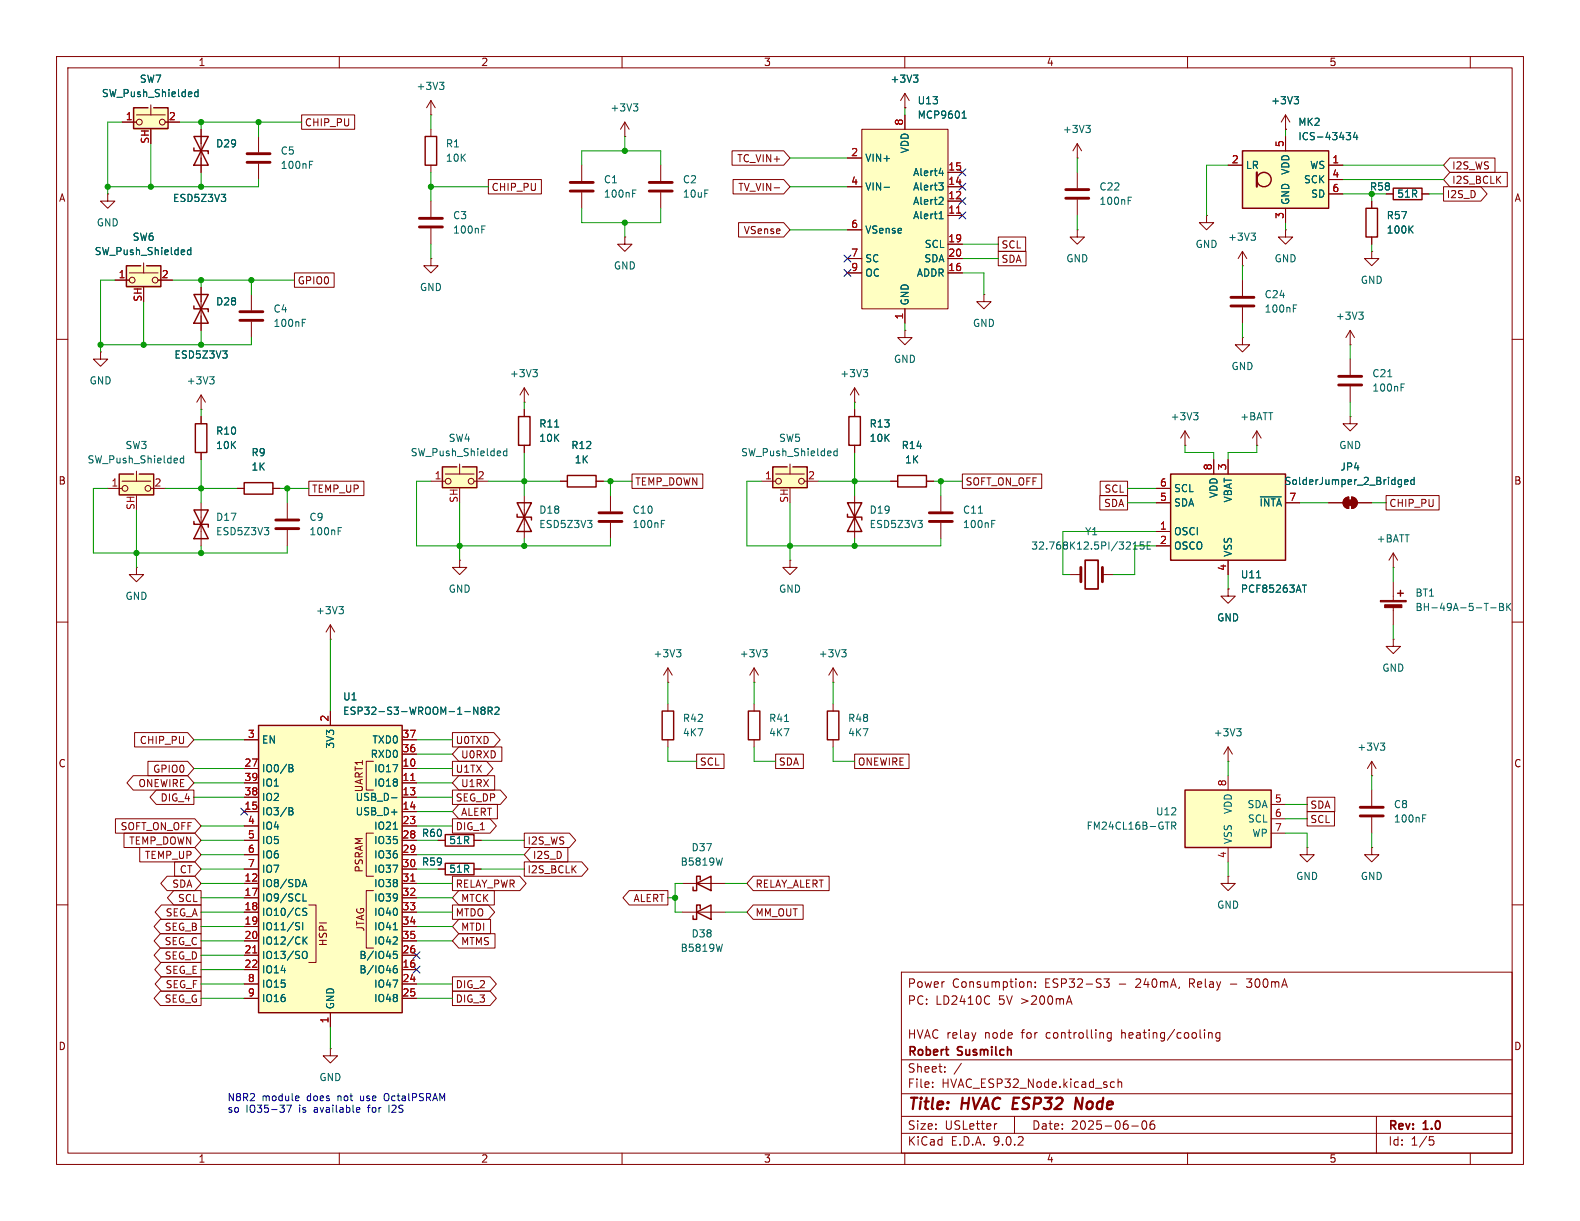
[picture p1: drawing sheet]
<svg xmlns="http://www.w3.org/2000/svg" width="279mm" height="216mm" viewBox="0 0 279 216" stroke-linecap="round" stroke-linejoin="round" font-family="sans-serif">
<g fill="none" stroke="#840000" stroke-width=".18">
<path d="M10 10h259.4v195.9h-259.4zM12 12h255.4v191.9h-255.4zM60 10v2M110 10v2M160 10v2M160 19.1h.1M160 16.5l-.7 1.3M160 16.5l.8 1.3M160 16.5v2.6M210 10v2M260 10v2M227.3 40.6v1.3h1.3l-1.3 1.3-1.2-1.3h1.2"/>
<path d="M227.3 40.6h.1M10 60h2M151.1 71.1h.1M151.1 68.6v2.5M151.1 72.4v1.3M151.1 78.7v1.3M151.1 68.6l-.7 1.3M151.1 68.6l.8 1.3M222.2 78.7h.1M222.2 76.2l-.7 1.3M222.2 76.2l.8 1.3M222.2 76.2v2.5"/>
<path d="M267.4 60h2M99.1 85.1h1.2M105.4 85.1h1.3M157.5 85.1h1.2M163.8 85.1h1.3M166.4 87.6v2.8M166.4 92.5v2.8M10 110h2M118.1 118.1l-.8 1.3M118.1 118.1l.8 1.3M118.1 118.1v2.6M147.3 118.1l-.7 1.3"/>
<path d="M147.3 118.1l.8 1.3M147.3 118.1v2.6M267.4 110h2M118.1 120.7h.1M118.1 124.5v1.2M118.1 130.8v1.3M133.3 124.5v1.2M133.3 130.8v1.3M147.3 120.7h.1M231.1 149.9v1.2h1.3l-1.3 1.3-1.2-1.3h1.2M231.1 149.9h.1M10 160h2"/>
<path d="M159.4 171.9h108v32h-108zM174.7 176.1l.3 .1M175 177.4l-.3 .2M181.7 173.7l.2-.1 .4 .1 .1 .9M183.1 174.4v.2M183.1 173.7v.1M188.7 177.2h.7M189.1 176.1l.5 1.5M195.2 173.1h.9l-.5 .6 .5 .1v.6l-.2 .2h-.5l-.2-.2M220.4 173.1h1M220.4 174.4l.2 .2M267.4 160h2"/>
<path d="M159.4 197.4h108M159.4 193.4h108M159.4 187.4h108M164.9 192.1v.2M164.9 191.4v.1M167.1 189.4v.2M167.1 188.7v.1M170 188l-1.3 1.9M176.3 198.7l-.3 .1M179.4 197.4v3M196.5 182.6v1.2l-.3 .3-.3-.1M196.5 182.7l-.4-.1-.3 .3v.4l.1 .2h.6"/>
<path d="M196.5 192.2h.6M196.5 191.4h.6M197.7 191.4l.2-.1 .4 .1 .1 .9M197.7 190.8v1.5M200.1 199.1h1.2M202.1 198.3l.2-.1a.81 .81 0 0 1 .6 .6 .81 .81 0 0 1-.3 .8l-.2 .1a.81 .81 0 0 1-.3-1.4zM204.1 198.2a.59 .59 0 0 0-.7 .6v.6l.1 .2 .4 .1 .2-.2 .1-.5-.1-.2h-.5l-.2 .2M213.7 182.7l.2-.1 .4 .1 .1 .9M213.7 182.6v1M215.7 182.6v1.2l-.3 .3-.3-.1M215.7 182.7l-.4-.1-.3 .3v.4l.1 .2h.6M243.4 197.4v6.5"/>
<path d="M60 203.9v2M110 203.9v2M159.4 200.4h108M160 203.9v2M210 203.9v2M252.8 201h.7M252.9 201.6h.4l.3 .2-.2 .6-.5 .1M260 203.9v2"/>
</g>
<path d="M190.1 196.1l.2-2 .9 2" fill="none" stroke="#840000" stroke-width=".4"/>
<path d="M161.5 13.3h.8l-.4 .5M162.1 13.8l.2 .2v.3l-.2 .2M152.6 65.3h.8l-.4 .5M153.2 65.8l.2 .3v.3l-.2 .2M173 90.7h.7M175.4 92.6h.4M175.4 92h.6M119.6 114.9h.8l-.4 .5M120.2 115.4l.2 .2v.3l-.2 .2M148.8 114.9h.8l-.4 .5M149.4 115.4l.2 .2v.3l-.2 .2M138.7 127.6h.7" fill="none" stroke="#006464" stroke-width=".18"/>
<path d="M150.1 73.7h2v5h-2zM100.3 84.1h5.1v2h-5.1zM158.7 84.1h5.1v2h-5.1zM117.1 125.7h2v5.1h-2zM132.3 125.7h2.1v5.1h-2.1z" fill="none" stroke="#840000" stroke-width=".25"/>
<path d="M164.3 90.7h4.1M164.3 92.2h4.1" fill="none" stroke="#840000" stroke-width=".51"/>
<path d="M152.4 22.9h15.2v31.7h-15.2z" fill="#ffffc2"/>
<g fill="none" stroke="#840000" stroke-width=".18">
<path d="M110.5 24.1h.1M110.5 21.6l-.8 1.3M110.5 21.6l.8 1.3M110.5 21.6v2.5M116.8 29.2v2.8M116.8 34v2.8M149.9 27.9h2.5M149.9 33h2.5M152.4 22.9h15.2v31.7h-15.2zM160 20.3v2.6M167.6 33h2.6M167.6 30.5h2.6"/>
<path d="M167.6 35.6h2.6M167.6 38.1h2.6M149.9 40.6h2.5M149.9 45.7h2.5M149.9 48.3h2.5M160 54.6v2.6M167.6 45.7h2.6M167.6 48.3h2.6M167.6 43.2h2.6M242.6 44.5v1.2h1.2l-1.2 1.3-1.3-1.3h1.3M242.6 44.5h.1M238.8 63.5v2.8"/>
<path d="M238.8 68.3v2.8M120.6 156.2h7.7"/>
</g>
<g fill="none" stroke="#006464" stroke-width=".18">
<path d="M112 18.4h.8l-.4 .4M112.5 18.8l.3 .3v.3l-.3 .2M170.3 19.9l.2-.3v1.3M156.3 33.1h1M166 32.3h.8l-.4 .5 .3 .1 .1 .5-.3 .2h-.3M166.1 30.6h.8M166.1 38.7h.7M166.2 37.7l.2-.3v1.3M166.2 34.9h.5l.1 .3-.8 .9h.8M166.7 30.2v.9M170.1 20.9h.8M245.4 66.6h.7"/>
<path d="M247.8 68.5h.4M247.8 67.9h.6M127.7 151.7l-.3 1.3"/>
</g>
<path d="M169.2 37.7h.7" fill="none" stroke="#a90000" stroke-width=".18"/>
<path d="M123.2 156.2l2.5-1.3v2.6zM123.8 155.6v-.7h-.6v2.6h-.6v-.7" fill="none" stroke="#840000" stroke-width=".25"/>
<path d="M114.8 32.3h4.1M114.8 33.8h4.1M236.7 66.5h4.1M236.7 68.1h4.1" fill="none" stroke="#840000" stroke-width=".51"/>
<path d="M207 83.8h20.3v15.3h-20.3z" fill="#ffffc2"/>
<path d="M207 83.8h20.3v15.3h-20.3zM146.3 125.7h2v5.1h-2z" fill="none" stroke="#840000" stroke-width=".25"/>
<g fill="none" stroke="#840000" stroke-width=".18">
<path d="M190.5 27.9h.1M190.5 25.4v2.5M190.5 30.5v2.8M190.5 35.3v2.8M190.5 25.4l-.8 1.3M190.5 25.4l.8 1.3M160 58.4v1.3h1.3l-1.3 1.3-1.3-1.3h1.3M160 58.4h.1M174 52.1v1.2h1.3l-1.3 1.3-1.3-1.3h1.3M174 52.1h.1M190.5 40.6v1.3h1.3l-1.3 1.3-1.3-1.3h1.3M190.5 40.6h.1"/>
<path d="M204.5 86.4h2.5M204.5 88.9h2.5M204.5 94h2.5M204.5 96.5h2.5M214.6 81.3v2.5M217.2 81.3v2.5M217.2 99.1v2.5M227.3 88.9h2.6M217.2 104.1v1.3h1.2l-1.2 1.3-1.3-1.3h1.3M217.2 104.1h.1M147.3 124.5v1.2M147.3 130.8v1.3"/>
<path d="M217.2 134.6h.1M217.2 132.1v2.5M217.2 132.1l-.8 1.3M217.2 132.1l.7 1.3M217.2 154.9v1.3h1.2l-1.2 1.3-1.3-1.3h1.3M217.2 154.9h.1"/>
</g>
<path d="M192 22.2h.8l-.4 .5M192.6 22.7l.2 .2v.3l-.2 .2M199.5 35.5h.4M199.5 34.9h.6M222.9 87.9h3.7M222.2 102.2h.7M230.3 103.4h.7M230.7 103.4v1.3M218.7 128.8h.8l-.5 .5M219.2 129.3l.3 .3v.3l-.3 .2" fill="none" stroke="#006464" stroke-width=".18"/>
<path d="M188.5 33.5h4M188.5 35.1h4" fill="none" stroke="#840000" stroke-width=".51"/>
<path d="M209.5 139.7h15.3v10.2h-15.3z" fill="#ffffc2"/>
<path d="M241.6 36.8h2v5.1h-2zM91.7 73.7h2v5h-2zM149.9 88.9h2.5l-2.5 5.1h2.5zM149.9 90.9v.5h2.5v.5M209.5 139.7h15.3v10.2h-15.3z" fill="none" stroke="#840000" stroke-width=".25"/>
<g fill="none" stroke="#840000" stroke-width=".18">
<path d="M102.9 29.2v2.8M102.9 34v2.8M213.4 38.1v1.3h1.2l-1.2 1.2-1.3-1.2h1.3M213.4 38.1h.1M242.6 35.6v1.2M110.5 41.9v1.3h1.3l-1.3 1.3-1.3-1.3h1.3M110.5 41.9h.1M242.6 41.9v1.3M92.7 72.4v1.3M92.7 78.7v1.3M209.5 78.7h.1M209.5 76.2l-.7 1.3"/>
<path d="M209.5 76.2l.8 1.3M209.5 76.2v2.5M238.8 73.7v1.2h1.2l-1.2 1.3-1.3-1.3h1.3M238.8 73.7h.1M139.7 99.1v1.2h1.3l-1.3 1.3-1.3-1.3h1.3M139.7 99.1h.1M151.1 87.6v7.7M234.9 88.9h2.6M237.8 88.2l.7-.3v2a1.02 1.02 0 0 1-.9-.6 1.02 1.02 0 0 1 .2-1.1zM239 87.9a1.02 1.02 0 0 1 1 1 1.02 1.02 0 0 1-1 1zM240 88.9h2.6M246.4 97.8l-.8 1.3"/>
<path d="M246.4 97.8l.7 1.3M246.4 97.8v2.5M246.4 100.3h.1M217.2 137.2v2.5M217.2 149.9v2.5M224.8 142.2h2.5M224.8 144.8h2.5M224.8 147.3h2.5"/>
</g>
<g fill="none" stroke="#006464" stroke-width=".18">
<path d="M111.9 34.2h.4M111.9 33.6h.6M249.9 39.9l-.7 .8M249.3 40.5l.6 .7M98.1 75.5h.7M211.1 73h.7l-.4 .5M211.6 73.5l.2 .2v.3l-.2 .2M162.3 92h.8l-.4 .5M163 92.6v.6M247.5 84.8l.3 .1M247.8 84.8v1.1l-.2 .2M247.8 85.6l-.3 .1"/>
<path d="M248.4 85.2l.6-.1-.1-.2-.3-.1-.2 .2v.6h.5M250.1 84.9l-.4-.1-.2 .3 .1 .5h.5M250.1 84.4v1.3M207.2 146h.6l.1-.2v-.3l-.7-.1v1.2M207.5 146l.4 .6"/>
</g>
<g fill="#840000" stroke="#840000" stroke-width=".18">
<path d="M238.3 88.4h1v1h-1z"/>
<path d="M237.8 88.2l.7-.3v2a1.02 1.02 0 0 1-.9-.6 1.02 1.02 0 0 1 .2-1.1z"/>
<path d="M239 87.9a1.02 1.02 0 0 1 1 1 1.02 1.02 0 0 1-1 1z"/>
</g>
<path d="M100.8 32.3h4.1M100.8 33.8h4.1" fill="none" stroke="#840000" stroke-width=".51"/>
<path d="M45.7 128.3h25.4v50.8h-25.4z" fill="#ffffc2"/>
<path d="M247.1 104.9h1.1M247.6 104.4v1M45.7 128.3h25.4v50.8h-25.4z" fill="none" stroke="#840000" stroke-width=".25"/>
<g fill="none" stroke="#840000" stroke-width=".18">
<path d="M227.3 22.9h.1M227.3 20.3l-.7 1.3M227.3 20.3l.8 1.3M227.3 20.3v2.6M238.8 58.4l-.8 1.3M238.8 58.4l.7 1.3M238.8 58.4v2.6M238.8 61h.1M107.9 87.6v2.8M107.9 92.5v2.8M246.4 102.9v3.3M246.4 107.2v3.3"/>
<path d="M43.2 130.8h2.5M43.2 135.9h2.5M43.2 138.4h2.5M58.4 125.7v2.6M66 134.6h-1.2v5.1h1.2M71.1 130.8h2.6M71.1 135.9h2.6M71.1 138.4h2.6M71.1 133.4h2.6M43.2 141h2.5M43.2 143.5h2.5M43.2 146.1h2.5"/>
<path d="M43.2 148.6h2.5M43.2 151.1h2.5M43.2 153.7h2.5M43.2 156.2h2.5M43.2 158.8h2.5M66 147.3h-1.2v7.6h1.2M66 157.5h-1.2v10.1h1.2M71.1 141h2.6M71.1 143.5h2.6M71.1 146.1h2.6M71.1 148.6h2.6M71.1 151.1h2.6"/>
<path d="M71.1 153.7h2.6M71.1 156.2h2.6M71.1 158.8h2.6M242.6 149.9v1.2h1.2l-1.2 1.3-1.3-1.3h1.3M242.6 149.9h.1M43.2 161.3h2.5M43.2 163.8h2.5M43.2 166.4h2.5M43.2 168.9h2.5M43.2 171.5h2.5M43.2 174h2.5M43.2 176.5h2.5"/>
<path d="M54.6 160h1.3v10.2h-1.3M58.4 179.1v2.5M71.1 161.3h2.6M71.1 163.8h2.6M71.1 166.4h2.6M71.1 168.9h2.6M71.1 171.5h2.6M71.1 174h2.6M71.1 176.5h2.6"/>
</g>
<g fill="none" stroke="#006464" stroke-width=".18">
<path d="M228.8 17.1h.8l-.4 .5M229.4 17.6l.2 .2v.3l-.2 .3M240.3 55.2h.8l-.5 .5M240.8 55.7l.3 .2v.3l-.3 .3M117 92.6h.4M117 92h.6M263.6 107.5h1M265.2 106.7h.4l.2 .2-.2 .4 .2 .1 .1 .3-.2 .3h-.5zM265.2 107.3h.4M266.4 106.7v1.3M266.6 107.2l.6 .8M267.2 106.7l-.8 .7"/>
<path d="M51.1 135.2l.6 .1 .1 .3-.3 .2M51.1 135.8h.4M51.5 135.8l.3 .2v.3l-.7 .2M83.8 125l.7 1.3v-1.3M85.3 125.6l-.3-.3 .3-.3h.2l.3 .3-.3 .3M85.3 125.6l-.3 .2 .1 .4 .2 .1 .4-.1 .1-.1v-.3l-.3-.2M85.3 125.6h.2M86.3 125.7l.6-.1 .1-.1v-.3l-.7-.2v1.3M86.6 125.7l.4 .6M87.5 125.2l.5-.2 .3 .4-.8 .9h.8M51.1 142.8l.6 .1 .1 .3-.3 .2M51.1 143.4h.4"/>
<path d="M51.5 143.4l.3 .3v.3l-.7 .1M53.4 156.8l.4-1.3 .5 1.3M53.5 156.4h.6M53.6 159.3h.6M69.2 141.1h1M69.5 146.6h.8M52.5 163.7l.4 .2 .1 .3-.3 .2h-.3M52.5 163.1l.5 .1M53.5 163.1v1.3M53.5 161l.8 .5-.3 .4-.5-.1M53.6 168.3l.2-.1a.43 .43 0 0 1 .5 .4v.5a.42 .42 0 0 1-.2 .4 .42 .42 0 0 1-.5-.1M53.8 166.2l.5 .7"/>
<path d="M54.3 160.7l-.5-.1-.3 .2M54.3 165.7l-.7 .7M69.5 164.4h.8M70.1 170.8h-.3a.86 .86 0 0 0 0 1.2l.4-.1 .1-.4-.3-.3h-.2l-.3 .3M70.2 168.2h-.6l-.1 .6 .2-.1 .4 .1 .2 .1-.1 .5-.2 .1-.5-.1"/>
</g>
<path d="M72.6 138h.8M72.6 155.8h.8M44.7 168.5h.7" fill="none" stroke="#a90000" stroke-width=".18"/>
<g fill="#840000" stroke="#840000" stroke-width=".18">
<path d="M244.1 106.2h4.6v.2h-4.6z"/>
<path d="M244.9 106.9h3v.5h-3z"/>
</g>
<path d="M105.9 90.7h4.1M105.9 92.2h4.1" fill="none" stroke="#840000" stroke-width=".51"/>
<path d="M136.7 82.6h6v3.8h-6z" fill="#ffffc2"/>
<g fill="none" stroke="#840000" stroke-width=".18">
<path d="M134.6 85.1h2.6M137.2 83.8h5M139.7 82v1.8M142.2 85.1h2.6"/>
<circle cx="137.7" cy="85.1" r=".51"/>
<circle cx="141.7" cy="85.1" r=".51"/>
</g>
<path d="M139.2 82.6h-2.5v3.6h6v-3.6h-2.5" fill="none" stroke="#840000" stroke-width=".25"/>
<path d="M148 79.3v1.3M148 79.8l-.3-.1-.3 .3 .2 .5h.4" fill="none" stroke="#006464" stroke-width=".18"/>
<path d="M219.7 26.7h15.2v10.1h-15.2z" fill="#ffffc2"/>
<g fill="none" stroke="#840000" stroke-width=".25">
<path d="M219.7 26.7h15.2v10.1h-15.2zM246.4 33.3h5.1v2h-5.1zM34.3 52.1h2.5l-2.5 5.1h2.5zM34.3 54.1v.5h2.5v.5M34.3 90.2h2.5l-2.5 5.1h2.5zM34.3 92.2v.5h2.5v.5M43.2 85.3h5.1v2.1h-5.1zM91.4 88.9h2.6l-2.6 5.1h2.6zM91.4 90.9v.5h2.6v.5M78.7 152.7h5.1v2h-5.1zM123.2 161.3l2.5-1.3v2.6zM123.8 160.7v-.7h-.6v2.6h-.6v-.7"/>
<circle cx="223.5" cy="31.7" r="1.27"/>
</g>
<path d="M222.2 30.5v2.5" fill="none" stroke="#840000" stroke-width=".38"/>
<g fill="none" stroke="#840000" stroke-width=".18">
<path d="M217.2 29.2h2.5M227.3 24.1v2.6M227.3 36.8v2.6M234.9 29.2h2.6M234.9 31.8h2.6M234.9 34.3h2.6M245.1 34.3h1.3M251.5 34.3h1.2M35.6 50.8v7.6M44.4 52.1v2.8M44.4 56.9v2.8M219.7 59.7v1.3h1.3l-1.3 1.2-1.3-1.2h1.3"/>
<path d="M219.7 59.7h.1M219.7 47h.1M219.7 44.5l-.8 1.2M219.7 44.5l.8 1.2M219.7 44.5v2.5M219.7 49.5v2.8M219.7 54.4v2.8M35.6 88.9v7.6M41.9 86.4h1.3M48.3 86.4h1.2M50.8 88.9v2.8M50.8 93.7v2.8"/>
<path d="M92.7 87.6v7.7M24.1 100.3v1.3h1.3l-1.3 1.3-1.2-1.3h1.2M24.1 100.3h.1M133.3 118.1l-.7 1.3M133.3 118.1l.8 1.3M133.3 118.1v2.6M189.2 101.6h1.9M194.9 101.6h1.9M246.4 113v1.3h1.2l-1.2 1.3-1.3-1.3h1.3M246.4 113h.1M133.3 120.7h.1M242.6 137.2h.1"/>
<path d="M242.6 134.6l-.8 1.3M242.6 134.6l.7 1.3M242.6 134.6v2.6M242.6 139.7v2.8M77.5 153.7h1.2M83.8 153.7h1.3M242.6 144.5v2.8M120.6 161.3h7.7M58.4 185.4v1.3h1.3l-1.3 1.3-1.3-1.3h1.3M58.4 185.4h.1"/>
</g>
<g fill="none" stroke="#006464" stroke-width=".18">
<path d="M238.1 23.4h.7l-.4 .5 .4 .1v.5l-.2 .2h-.4M239.6 23.4l-.3 .9h.8M239.9 23.9v.8M53.5 57.1h.4M53.5 56.5h.6M221.2 41.2h.8l-.4 .5M221.8 41.7l.2 .2v.3l-.2 .3M228.7 54.5h.4M228.7 53.9h.6M39.4 62h.8l-.5 .5M40.1 62.7v.5M46.7 93.3h.8l-.4 .5"/>
<path d="M47.5 93.9v.5M59.8 93.9h.4M59.8 93.3h.6M103.9 92h.8l-.4 .5M104.6 92.6v.6M200.4 97.1h.7M200.4 96.2l.4-.4v1.3M202.3 95.8h-.6l-.1 .6 .2-.1 .4 .1 .1 .2v.4l-.2 .1-.5-.1M202.9 96.4h.4M203.5 95.8h-.6v1.3h.6M134.9 114.9h.7l-.4 .5M135.4 115.4l.2 .2v.3l-.2 .2"/>
<path d="M244.1 131.4h.8l-.5 .5M244.6 131.9l.3 .2v.3l-.3 .3M251.6 144.7h.4M251.6 144.1h.6M127.7 166.9l-.3 1.3"/>
</g>
<path d="M42.4 55.1h4.1M42.4 56.6h4.1M217.7 52.6h4M217.7 54.1h4M48.8 91.9h4M48.8 93.5h4M191.1 100.3v2.6M194.9 100.3v2.6M240.5 142.7h4.1M240.5 144.3h4.1" fill="none" stroke="#840000" stroke-width=".51"/>
<path d="M191.9 99.1h2.3v5h-2.3z" fill="none" stroke="#840000" stroke-width=".3"/>
<path d="M21.1 83.8h6.1v3.8h-6.1z" fill="#ffffc2"/>
<g fill="none" stroke="#840000" stroke-width=".18">
<path d="M17.8 62.2v1.3h1.2l-1.2 1.3-1.3-1.3h1.3M17.8 62.2h.1M35.6 72.4h.1M35.6 69.9v2.5M35.6 73.7v1.2M35.6 69.9l-.8 1.2M35.6 69.9l.7 1.2M19 86.4h2.6M21.6 85.1h5.1M24.1 83.3v1.8M26.7 86.4h2.5M35.6 80v1.3"/>
<circle cx="22.1" cy="86.4" r=".51"/>
<circle cx="26.2" cy="86.4" r=".51"/>
</g>
<path d="M34.5 74.9h2.1v5.1h-2.1zM23.6 83.8h-2.5v3.7h6.1v-3.7h-2.6" fill="none" stroke="#840000" stroke-width=".25"/>
<path d="M37.1 66.6h.8l-.5 .5M37.6 67.1l.3 .2v.3l-.3 .3M32.5 80.6v1.3M32.5 81.1l-.4-.1-.2 .3 .1 .5h.5" fill="none" stroke="#006464" stroke-width=".18"/>
<path d="M22.4 47h6v3.8h-6z" fill="#ffffc2"/>
<g fill="none" stroke="#840000" stroke-width=".18">
<path d="M19 34.3v1.3h1.3l-1.3 1.2-1.2-1.2h1.2M19 34.3h.1M20.3 49.5h2.6M22.9 48.3h5M25.4 46.5v1.8M27.9 49.5h2.6"/>
<circle cx="23.4" cy="49.5" r=".51"/>
<circle cx="27.4" cy="49.5" r=".51"/>
</g>
<path d="M24.9 47h-2.5v3.7h6v-3.7h-2.5" fill="none" stroke="#840000" stroke-width=".25"/>
<path d="M33.7 43.8v1.2M33.7 44.2h-.3l-.3 .2 .2 .6h.4" fill="none" stroke="#006464" stroke-width=".18"/>
<path d="M23.6 19.1h6.1v3.8h-6.1z" fill="#ffffc2"/>
<g fill="none" stroke="#840000" stroke-width=".18">
<path d="M26.7 18.5v1.8M76.2 17.8v2.5M76.2 17.8l-.8 1.3M76.2 17.8l.8 1.3M21.6 21.6h2.5M24.1 20.3h5.1M29.2 21.6h2.5M35.6 22.9v7.6M45.7 24.1v2.8M45.7 29v2.8M76.2 20.3h.1M76.2 22.9v1.2"/>
<path d="M76.2 29.2v1.3M76.2 35.6v2.8M76.2 45.7v1.3h1.3l-1.3 1.3-1.3-1.3h1.3M76.2 45.7h.1M76.2 40.4v2.8M92.7 71.1h.1M92.7 68.6l-.8 1.3M92.7 68.6l.8 1.3M92.7 68.6v2.5M81.3 99.1v1.2h1.2l-1.2 1.3-1.3-1.3h1.3M81.3 99.1h.1M58.4 113h.1"/>
<path d="M58.4 110.5l-.7 1.3M58.4 110.5l.8 1.3M58.4 110.5v2.5"/>
<circle cx="24.6" cy="21.6" r=".51"/>
<circle cx="28.7" cy="21.6" r=".51"/>
</g>
<path d="M26.2 19.1h-2.6v3.6h6.1v-3.6h-2.5M34.3 24.1h2.5l-2.5 5.1h2.5zM34.3 26.2v.5h2.5v.5M75.2 24.1h2v5.1h-2z" fill="none" stroke="#840000" stroke-width=".25"/>
<g fill="none" stroke="#006464" stroke-width=".18">
<path d="M35 15.8v1.3M35 16.3l-.3-.1-.3 .3 .1 .5h.5M77.7 14.5h.8l-.4 .5M78.3 15l.2 .3v.3l-.2 .2M39.1 34.4h.8l-.4 .4M39.8 35v.5M54.7 29.1h.4M54.7 28.5h.6M85.2 39.9h.6M85.2 40.6h.4M94.2 65.3h.8l-.4 .5M94.8 65.8l.2 .3v.3l-.2 .2"/>
<path d="M59.9 107.3h.8l-.4 .4M60.5 107.7l.2 .3v.3l-.2 .2"/>
</g>
<path d="M43.7 27.2h4.1M43.7 28.7h4.1M74.2 38.6h4M74.2 40.1h4" fill="none" stroke="#840000" stroke-width=".51"/>
<path d="M78.2 82.6h6.1v3.8h-6.1z" fill="#ffffc2"/>
<g fill="none" stroke="#840000" stroke-width=".18">
<path d="M160 19.1h.1M21.6 21.6h2.5M29.2 21.6h2.5M35.6 22.9v2.5M35.6 27.9v2.6M53.3 20.3h9.4v2.6h-9.4zM86.4 31.7h9.3v2.6h-9.3zM129.5 26.7h9.1l1.1 1.2-1.1 1.3h-9.1zM129.6 31.7h9l1.1 1.3-1.1 1.3h-9zM130.6 39.4h8l1.1 1.2-1.1 1.3h-8zM136.9 33.2h1M149.9 27.9h2.5"/>
<path d="M149.9 33h2.5M160 20.3v2.6M167.6 33h2.6M167.6 30.5h2.6M167.6 35.6h2.6M167.6 38.1h2.6M217.2 29.2h2.5M227.3 22.9h.1M227.3 24.1v2.6M227.3 36.8v2.6M234.9 29.2h2.6M234.9 31.8h2.6"/>
<path d="M234.9 34.3h2.6M242.6 35.6v1.2M245.1 34.3h1.3M251.5 34.3h1.2M255.3 33h6.6l1.1 1.3-1.1 1.3h-6.6zM256.4 27.9h8v2.6h-8l-1.1-1.3zM256.4 30.5h10.1v2.5h-10.1l-1.1-1.2zM20.3 49.5h2.6M27.9 49.5h2.6M35.6 50.8v2.5M35.6 55.9v2.5M52.1 48.3h7v2.5h-7z"/>
<path d="M149.9 40.6h2.5M149.9 45.7h2.5M149.9 48.3h2.5M160 54.6v2.6M167.6 45.7h2.6M167.6 48.3h2.6M167.6 43.2h2.6M176.5 44.4h4.9v2.6h-4.9zM176.5 41.9h4.9v2.6h-4.9zM242.6 41.9v1.3M35.6 73.7v1.2M92.7 72.4v1.3"/>
<path d="M92.7 78.7v1.3M151.1 72.4v1.3M151.1 78.7v1.3M35.6 80v1.3M41.9 86.4h1.3M48.3 86.4h1.2M54.6 85.1h9.8v2.5h-9.8zM76.2 85.1h2.5M78.7 83.8h5.1M81.3 82v1.8M83.8 85.1h2.6M99.1 85.1h1.2"/>
<path d="M105.4 85.1h1.3M111.8 83.8h12.5v2.6h-12.5zM157.5 85.1h1.2M163.8 85.1h1.3M170.2 83.8h14v2.6h-14zM194.5 87.6h4.9v2.6h-4.9zM194.5 85.1h4.9v2.5h-4.9zM204.5 86.4h2.5M204.5 88.9h2.5M204.5 94h2.5M204.5 96.5h2.5M214.6 81.3v2.5"/>
<path d="M217.2 81.3v2.5M217.2 99.1v2.5M227.3 88.9h2.6M234.9 88.9h2.6M240 88.9h2.6M245.1 87.6h9.4v2.6h-9.4zM217.2 104.1h.1M23.6 137.2h9.6l1.1 1.2-1.1 1.3h-9.6l-1.2-1.3zM23.8 129.5h9.4l1.1 1.3-1.1 1.3h-9.4zM26.2 134.6h7l1.1 1.3-1.1 1.3h-7zM27.6 139.7h6.7v2.5h-6.7l-1.1-1.2zM43.2 130.8h2.5"/>
<path d="M43.2 135.9h2.5M43.2 138.4h2.5M58.4 125.7v2.6M71.1 130.8h2.6M71.1 135.9h2.6M71.1 138.4h2.6M71.1 133.4h2.6M80 129.5h7.3l1.1 1.3-1.1 1.3h-7.3zM80 139.7h8.5l1.1 1.3-1.1 1.2h-8.5zM80 134.6h6.1l1.1 1.3-1.1 1.3h-6.1zM81.1 132.1h7.6v2.5h-7.6l-1.1-1.2zM81.1 137.2h6.4v2.5h-6.4l-1.1-1.3z"/>
<path d="M123.2 133.3h4.8v2.6h-4.8zM137.2 133.3h4.9v2.6h-4.9zM151.1 133.3h9.6v2.6h-9.6zM20.4 144.8h14l1.2 1.3-1.2 1.2h-14zM21.9 147.3h12.5l1.2 1.3-1.2 1.3h-12.5zM24.7 149.9h9.7l1.2 1.2-1.2 1.3h-9.7zM29.5 154.9h4.9l1.2 1.3-1.2 1.3h-4.9l-1.1-1.3zM30.7 157.5h4.9v2.5h-4.9l-1.1-1.2zM30.9 152.4h3.5l1.2 1.3-1.2 1.2h-3.5zM43.2 148.6h2.5M43.2 153.7h2.5M43.2 141h2.5"/>
<path d="M43.2 143.5h2.5M43.2 146.1h2.5M43.2 151.1h2.5M43.2 156.2h2.5M43.2 158.8h2.5M71.1 148.6h2.6M71.1 153.7h2.6M71.1 141h2.6M71.1 143.5h2.6M71.1 146.1h2.6M71.1 151.1h2.6M71.1 156.2h2.6"/>
<path d="M71.1 158.8h2.6M77.5 148.6h1.2M77.5 153.7h1.2M80 154.9h11.9l1.1 1.3-1.1 1.3h-11.9zM80 144.8h6.7l1.1 1.3-1.1 1.2h-6.7zM81.1 157.5h6.3v2.5h-6.3l-1.1-1.2zM81.1 142.2h6.9v2.6h-6.9l-1.1-1.3zM83.8 148.6h1.3M83.8 153.7h1.3M92.7 147.3h8l1.1 1.3-1.1 1.3h-8zM92.7 152.4h10.2l1.1 1.3-1.1 1.2h-10.2zM93.8 149.9h6.6v2.5h-6.6l-1.1-1.3z"/>
<path d="M111.3 157.5h6.8v2.5h-6.8l-1.1-1.2zM133.2 154.9h13.4v2.6h-13.4l-1.1-1.3zM231.1 143.5h4.9v2.6h-4.9zM231.1 141h4.9v2.5h-4.9zM28.4 162.6h7.2v2.5h-7.2l-1.2-1.3zM28.4 167.6h7.2v2.6h-7.2l-1.2-1.3zM28.4 165.1h7.2v2.5h-7.2l-1.2-1.2zM28.4 175.3h7.2v2.5h-7.2l-1.2-1.3zM28.5 170.2h7.1v2.5h-7.1l-1.1-1.2zM28.5 160h7.1v2.6h-7.1l-1.1-1.3zM28.5 172.7h7.1v2.6h-7.1l-1.1-1.3zM43.2 161.3h2.5"/>
<path d="M43.2 163.8h2.5M43.2 166.4h2.5M43.2 168.9h2.5M43.2 171.5h2.5M43.2 174h2.5M43.2 176.5h2.5M58.4 179.1v2.5M71.1 161.3h2.6M71.1 163.8h2.6M71.1 166.4h2.6M71.1 168.9h2.6M71.1 171.5h2.6"/>
<path d="M71.1 174h2.6M71.1 176.5h2.6M80 172.7h6.7l1.1 1.3-1.1 1.3h-6.7zM80 175.3h6.7l1.1 1.2-1.1 1.3h-6.7zM80 160h6.4l1.1 1.3-1.1 1.3h-6.4zM81.1 165.1h6.4v2.5h-6.4l-1.1-1.2zM81.1 162.6h5.6v2.5h-5.6l-1.1-1.3zM133.2 160h8.8v2.6h-8.8l-1.1-1.3z"/>
<circle cx="79.2" cy="85.1" r=".51"/>
<circle cx="83.3" cy="85.1" r=".51"/>
</g>
<path d="M80.8 82.6h-2.6v3.6h6.1v-3.6h-2.5M78.7 147.6h5.1v2h-5.1z" fill="none" stroke="#840000" stroke-width=".25"/>
<g fill="none" stroke="#006464" stroke-width=".18">
<path d="M35 16.3l-.3-.1-.3 .3 .1 .5h.5M35 15.8v1.3M161.5 13.3h.8l-.4 .5M162.1 13.8l.2 .2v.3l-.2 .2M170.3 19.9l.2-.3v1.3M228.8 17.1h.8l-.4 .5M229.4 17.6l.2 .2v.3l-.2 .3M39.1 34.4h.8l-.4 .4M39.8 35v.5M156.3 33.1h1M166 32.3h.8l-.4 .5 .3 .1 .1 .5-.3 .2h-.3M166.1 30.6h.8"/>
<path d="M166.1 38.7h.7M166.2 37.7l.2-.3v1.3M166.2 34.9h.5l.1 .3-.8 .9h.8M166.7 30.2v.9M170.1 20.9h.8M238.1 23.4h.7l-.4 .5 .4 .1v.5l-.2 .2h-.4M239.6 23.4l-.3 .9h.8M239.9 23.9v.8M249.9 39.9l-.7 .8M33.7 43.8v1.2M33.7 44.2h-.3l-.3 .2 .2 .6h.4M249.3 40.5l.6 .7"/>
<path d="M39.4 62h.8l-.5 .5M40.1 62.7v.5M89.6 79.3v1.3M89.6 79.8l-.3-.1-.3 .3 .1 .5h.5M98.1 75.5h.7M222.9 87.9h3.7M247.5 84.8l.3 .1M247.8 84.8v1.1l-.2 .2M247.8 85.6l-.3 .1M248.4 85.2l.6-.1-.1-.2-.3-.1-.2 .2v.6h.5M250.1 84.9l-.4-.1-.2 .3 .1 .5h.5M250.1 84.4v1.3"/>
<path d="M222.2 102.2h.7M230.3 103.4h.7M230.7 103.4v1.3M51.1 135.2l.6 .1 .1 .3-.3 .2M51.1 135.8h.4M51.5 135.8l.3 .2v.3l-.7 .2M83.8 125l.7 1.3v-1.3M85.3 125.6l-.3-.3 .3-.3h.2l.3 .3-.3 .3M85.3 125.6l-.3 .2 .1 .4 .2 .1 .4-.1 .1-.1v-.3l-.3-.2M85.3 125.6h.2M86.3 125.7l.6-.1 .1-.1v-.3l-.7-.2v1.3M86.6 125.7l.4 .6"/>
<path d="M87.5 125.2l.5-.2 .3 .4-.8 .9h.8M51.1 142.8l.6 .1 .1 .3-.3 .2M51.1 143.4h.4M51.5 143.4l.3 .3v.3l-.7 .1M53.4 156.8l.4-1.3 .5 1.3M53.5 156.4h.6M53.6 159.3h.6M69.2 141.1h1M69.5 146.6h.8M52.5 163.7l.4 .2 .1 .3-.3 .2h-.3M52.5 163.1l.5 .1M53.5 163.1v1.3"/>
<path d="M53.5 161l.8 .5-.3 .4-.5-.1M53.6 168.3l.2-.1a.43 .43 0 0 1 .5 .4v.5a.42 .42 0 0 1-.2 .4 .42 .42 0 0 1-.5-.1M53.8 166.2l.5 .7M54.3 160.7l-.5-.1-.3 .2M54.3 165.7l-.7 .7M69.5 164.4h.8M70.1 170.8h-.3a.86 .86 0 0 0 0 1.2l.4-.1 .1-.4-.3-.3h-.2l-.3 .3M70.2 168.2h-.6l-.1 .6 .2-.1 .4 .1 .2 .1-.1 .5-.2 .1-.5-.1"/>
</g>
<g fill="none" stroke="#009600" stroke-width=".18">
<path d="M160 19.1v1.2M21.6 21.6h-2.6v12.7M26.7 25.4v7.6M31.7 21.6h21.6M35.6 21.6v1.3M35.6 30.5v2.5M45.7 31.8v1.2h-26.7M45.7 21.6v2.5M76.2 33h10.2M76.2 20.3v2.6M76.2 30.5v5.1M102.9 29.2v-2.5h13.9v2.5"/>
<path d="M102.9 36.8v2.6h13.9v-2.6M110.5 24.1v2.6M110.5 39.4v2.5M139.7 27.9h10.2M139.7 33h10.2M190.5 27.9v2.6M190.5 38.1v2.5M217.2 29.2h-3.8v8.9M227.3 22.9v1.2M227.3 39.4v1.2M237.5 34.3h5.1v1.3M237.5 29.2h17.8"/>
<path d="M237.5 31.8h17.8M252.7 34.3h2.6M20.3 49.5h-2.5v12.7M25.4 53.3v7.7M30.5 49.5h21.6M35.6 49.5v1.3M35.6 58.4v2.6M44.4 59.7v1.3h-26.6M44.4 49.5v2.6M76.2 43.2v2.5M139.7 40.6h10.2M160 57.2v1.2"/>
<path d="M170.2 48.3h3.8v3.8M170.2 45.7h6.3M170.2 43.2h6.3M219.7 47v2.5M219.7 57.2v2.5M242.6 43.2v1.3M35.6 72.4v1.3M92.7 71.1v1.3M151.1 71.1v1.3M209.5 78.7v1.3h5.1v1.3M222.2 78.7v1.3h-5v1.3M238.8 61v2.5"/>
<path d="M238.8 71.1v2.6M19 86.4h-2.5v11.4h34.3v-1.3M24.1 90.2v10.1M29.2 86.4h12.7M35.6 81.3v7.6M35.6 96.5v1.3M49.5 86.4h5.1M50.8 86.4v2.5M76.2 85.1h-2.5v11.4h34.2v-1.2M81.3 88.9v10.2M86.4 85.1h12.7M92.7 80v7.6"/>
<path d="M92.7 95.3v1.2M106.7 85.1h5.1M107.9 85.1v2.5M134.6 85.1h-2.5v11.4h34.3v-1.2M139.7 88.9v10.2M144.8 85.1h12.7M151.1 80v7.6M151.1 95.3v1.2M165.1 85.1h5.1M166.4 85.1v2.5M199.4 86.4h5.1M199.4 88.9h5.1"/>
<path d="M204.5 96.5h-3.8v5.1h-3.9M204.5 94h-16.5v7.6h1.2M229.9 88.9h5M242.6 88.9h2.5M58.4 113v12.7M217.2 101.6v2.5M246.4 100.3v2.6M246.4 110.5v2.5M34.3 130.8h8.9M34.3 138.4h8.9M34.3 135.9h8.9M73.7 130.8h6.3"/>
<path d="M73.7 138.4h6.3M73.7 135.9h6.3M73.7 133.4h6.3M118.1 132.1v2.5h5.1M118.1 120.7v3.8M133.3 132.1v2.5h3.9M133.3 120.7v3.8M147.3 132.1v2.5h3.8M147.3 120.7v3.8M217.2 134.6v2.6M242.6 137.2v2.5M34.3 141h8.9"/>
<path d="M35.6 156.2h7.6M35.6 158.8h7.6M35.6 153.7h7.6M35.6 151.1h7.6M35.6 148.6h7.6M35.6 146.1h7.6M73.7 156.2h6.3M73.7 158.8h6.3M73.7 153.7h3.8M73.7 151.1h19M73.7 148.6h3.8M73.7 143.5h6.3"/>
<path d="M73.7 141h6.3M73.7 146.1h6.3M85.1 153.7h7.6M85.1 148.6h7.6M118.1 158.8h1.3M120.6 156.2h-1.2v5.1h1.2M128.3 156.2h3.8M217.2 152.4v2.5M227.3 147.3h3.8v2.6M227.3 142.2h3.8M227.3 144.8h3.8M242.6 147.3v2.6"/>
<path d="M35.6 161.3h7.6M35.6 163.8h7.6M35.6 166.4h7.6M35.6 174h7.6M35.6 176.5h7.6M35.6 171.5h7.6M35.6 168.9h7.6M73.7 161.3h6.3M73.7 163.8h6.3M73.7 166.4h6.3M73.7 174h6.3M73.7 176.5h6.3"/>
<path d="M128.3 161.3h3.8M58.4 181.6v3.8"/>
</g>
<g fill="none" stroke="#000084" stroke-width=".18">
<path d="M169.6 37.5l1.2 1.2M169.6 29.9l1.2 1.2M169.6 35l1.2 1.2M169.6 32.4l1.2 1.2M170.8 37.5l-1.2 1.2M170.8 29.9l-1.2 1.2M170.8 35l-1.2 1.2M170.8 32.4l-1.2 1.2M149.3 45.1l1.2 1.2M149.3 47.7l1.2 1.2M150.5 45.1l-1.2 1.2M150.5 47.7l-1.2 1.2"/>
<path d="M42.6 142.9l1.2 1.2M43.8 142.9l-1.2 1.2M73.1 170.8l1.2 1.3M73.1 168.3l1.2 1.2M74.3 170.8l-1.2 1.3M74.3 168.3l-1.2 1.2"/>
</g>
<path d="M51.5 195.4l-.5 1.3M52.4 193.8h.4l.1 .3-.6 .1M52.8 194.6h-.4M63.2 195.8l.4 .1v.2l-.6 .2M63.6 196.6l-.4 .1M68.1 193.4a.9 .9 0 0 0 0 1.2M68.8 195.4v1.3" fill="none" stroke="#0000c2" stroke-width=".18"/>
<path d="M169.2 37.7h.7M72.6 138h.8M72.6 155.8h.8M44.7 168.5h.7" fill="none" stroke="#a90000" stroke-width=".18"/>
<g fill="#009600" stroke="#009600" stroke-width=".18">
<circle cx="166.4" cy="85.1" r=".46"/>
<circle cx="107.9" cy="85.1" r=".46"/>
<circle cx="151.1" cy="96.5" r=".46"/>
<circle cx="139.7" cy="96.5" r=".46"/>
<circle cx="151.1" cy="85.1" r=".46"/>
<circle cx="110.5" cy="26.7" r=".46"/>
<circle cx="92.7" cy="85.1" r=".46"/>
<circle cx="110.5" cy="39.4" r=".46"/>
<circle cx="242.6" cy="34.3" r=".46"/>
<circle cx="119.4" cy="158.8" r=".46"/>
<circle cx="24.1" cy="97.8" r=".46"/>
<circle cx="35.6" cy="49.5" r=".46"/>
<circle cx="35.6" cy="61" r=".46"/>
<circle cx="35.6" cy="86.4" r=".46"/>
<circle cx="17.8" cy="61" r=".46"/>
<circle cx="25.4" cy="61" r=".46"/>
<circle cx="19" cy="33" r=".46"/>
<circle cx="26.7" cy="33" r=".46"/>
<circle cx="35.6" cy="33" r=".46"/>
<circle cx="35.6" cy="21.6" r=".46"/>
<circle cx="45.7" cy="21.6" r=".46"/>
<circle cx="44.4" cy="49.5" r=".46"/>
<circle cx="76.2" cy="33" r=".46"/>
<circle cx="35.6" cy="97.8" r=".46"/>
<circle cx="50.8" cy="86.4" r=".46"/>
<circle cx="81.3" cy="96.5" r=".46"/>
<circle cx="92.7" cy="96.5" r=".46"/>
</g>
<g font-size="2.8" fill="#840000">
<text x="160.4" y="196.8">Title:</text>
<text x="170.1" y="196.8">HVAC ESP32</text>
<text x="191.8" y="196.8">Node</text>
</g>
<g font-size="2.1" fill="#840000">
<text x="160.4" y="177.9">PC:</text>
<text x="160.4" y="174.9">Power</text>
<text x="165.4" y="177.9">LD2410C</text>
<text x="168.3" y="174.9">Consumption:</text>
<text x="176.6" y="177.9">5V &gt;200mA</text>
<text x="184.8" y="174.9">ESP32-S3</text>
<text x="197.9" y="174.9">-</text>
<text x="201.1" y="174.9">240mA,</text>
<text x="210.7" y="174.9">Relay</text>
<text x="218.1" y="174.9">-</text>
<text x="221.2" y="174.9">300mA</text>
<text x="160.4" y="183.9">HVAC relay</text>
<text x="174.1" y="183.9">node</text>
<text x="180.8" y="183.9">for</text>
<text x="185.2" y="183.9">controlling</text>
<text x="198.7" y="183.9">heating/cooling</text>
<text x="160.4" y="189.9">Sheet:</text>
<text x="160.4" y="187.1">Robert</text>
<text x="169.4" y="187.1">Susmilch</text>
<text x="160.4" y="192.6">File:</text>
<text x="166.5" y="192.6">HVAC_ESP32_Node.kicad_sch</text>
<text x="160.4" y="202.8">KiCad</text>
<text x="160.4" y="200">Size:</text>
<text x="167.1" y="200">USLetter</text>
<text x="168.1" y="202.8">E.D.A.</text>
<text x="175.7" y="202.8">9.0.2</text>
<text x="182.4" y="200">Date:</text>
<text x="189.4" y="200">2025-06-06</text>
<text x="245.4" y="200.2">Rev:</text>
<text x="245.4" y="202.8">Id:</text>
<text x="249.5" y="202.8">1/5</text>
<text x="251.8" y="200.2">1.0</text>
</g>
<g font-size="1.8" fill="#840000">
<text x="35" y="11.9">1</text>
<text x="85" y="11.9">2</text>
<text x="135" y="11.9">3</text>
<text x="185" y="11.9">4</text>
<text x="235" y="11.9">5</text>
<text x="53.8" y="22.5">CHIP_PU</text>
<text x="130.3" y="28.9">TC_VIN+</text>
<text x="10.3" y="35.9">A</text>
<text x="86.8" y="34">CHIP_PU</text>
<text x="130.4" y="34">TV_VIN-</text>
<text x="255.7" y="35.2">I2S_D</text>
<text x="256.7" y="30.2">I2S_WS</text>
<text x="256.7" y="32.7">I2S_BCLK</text>
<text x="267.7" y="35.9">A</text>
<text x="131.4" y="41.6">VSense</text>
<text x="177" y="46.7">SDA</text>
<text x="177" y="44.1">SCL</text>
<text x="52.5" y="50.5">GPIO0</text>
<text x="10.3" y="85.9">B</text>
<text x="55.1" y="87.3">TEMP_UP</text>
<text x="112.2" y="86">TEMP_DOWN</text>
<text x="170.7" y="86">SOFT_ON_OFF</text>
<text x="195.1" y="89.9">SDA</text>
<text x="195.2" y="87.3">SCL</text>
<text x="245.6" y="89.9">CHIP_PU</text>
<text x="267.7" y="85.9">B</text>
<text x="24.6" y="131.8">CHIP_PU</text>
<text x="80.5" y="131.8">U0TXD</text>
<text x="10.3" y="135.9">C</text>
<text x="27" y="136.8">GPIO0</text>
<text x="80.5" y="136.8">U1TX</text>
<text x="81.4" y="134.3">U0RXD</text>
<text x="123.7" y="135.6">SCL</text>
<text x="137.6" y="135.6">SDA</text>
<text x="151.6" y="135.6">ONEWIRE</text>
<text x="267.7" y="135.9">C</text>
<text x="24.4" y="139.4">ONEWIRE</text>
<text x="28.3" y="141.9">DIG_4</text>
<text x="80.5" y="141.9">SEG_DP</text>
<text x="81.4" y="139.4">U1RX</text>
<text x="231.6" y="143.2">SDA</text>
<text x="21.2" y="147">SOFT_ON_OFF</text>
<text x="22.7" y="149.5">TEMP_DOWN</text>
<text x="80.5" y="147">DIG_1</text>
<text x="81.4" y="144.5">ALERT</text>
<text x="93.2" y="149.5">I2S_WS</text>
<text x="231.6" y="145.7">SCL</text>
<text x="25.5" y="152.1">TEMP_UP</text>
<text x="31.7" y="154.6">CT</text>
<text x="64.4" y="154.4" transform="rotate(-90 64.4 154.4)">PSRAM</text>
<text x="93.2" y="154.6">I2S_BCLK</text>
<text x="94.1" y="152.1">I2S_D</text>
<text x="30.4" y="157.2">SDA</text>
<text x="31.4" y="159.7">SCL</text>
<text x="80.5" y="157.2">RELAY_PWR</text>
<text x="81.4" y="159.7">MTCK</text>
<text x="111.9" y="159.7">ALERT</text>
<text x="133.5" y="157.2">RELAY_ALERT</text>
<text x="29" y="164.8">SEG_B</text>
<text x="29" y="167.3">SEG_C</text>
<text x="29.2" y="162.2">SEG_A</text>
<text x="58" y="167.4" transform="rotate(-90 58 167.4)">HSPI</text>
<text x="64.6" y="164.8" transform="rotate(-90 64.6 164.8)">JTAG</text>
<text x="80.5" y="162.2">MTDO</text>
<text x="81.4" y="167.3">MTMS</text>
<text x="81.4" y="164.8">MTDI</text>
<text x="133.5" y="162.2">MM_OUT</text>
<text x="29" y="169.9">SEG_D</text>
<text x="29.1" y="172.4">SEG_E</text>
<text x="29" y="177.5">SEG_G</text>
<text x="29.2" y="174.9">SEG_F</text>
<text x="80.5" y="174.9">DIG_2</text>
<text x="80.5" y="177.5">DIG_3</text>
<text x="10.3" y="185.9">D</text>
<text x="267.7" y="185.9">D</text>
<text x="35" y="205.8">1</text>
<text x="85" y="205.8">2</text>
<text x="135" y="205.8">3</text>
<text x="185" y="205.8">4</text>
<text x="235" y="205.8">5</text>
</g>
<g font-size="1.8" fill="#006464">
<text x="17.9" y="17.4">SW_Push_Shielded</text>
<text x="24.6" y="14.8">SW7</text>
<text x="73.6" y="16.1">+3V3</text>
<text x="157.4" y="14.8">+3V3</text>
<text x="107.8" y="19.9">+3V3</text>
<text x="162.2" y="18.6">U13</text>
<text x="162.2" y="21.2">MCP9601</text>
<text x="187.9" y="23.7">+3V3</text>
<text x="224.7" y="18.6">+3V3</text>
<text x="229.5" y="22.5">MK2</text>
<text x="38.1" y="26.3">D29</text>
<text x="49.5" y="27.5">C5</text>
<text x="78.7" y="26.3">R1</text>
<text x="78.7" y="28.8">10K</text>
<text x="152.9" y="28.8">VIN+</text>
<text x="160.9" y="27.2" transform="rotate(-90 160.9 27.2)">VDD</text>
<text x="229.5" y="25">ICS-43434</text>
<text x="30.5" y="35.9">ESD5Z3V3</text>
<text x="49.5" y="30.1">100nF</text>
<text x="106.7" y="32.6">C1</text>
<text x="106.7" y="35.2">100nF</text>
<text x="120.7" y="32.6">C2</text>
<text x="120.7" y="35.2">10uF</text>
<text x="152.9" y="33.9">VIN-</text>
<text x="161.4" y="31.3">Alert4</text>
<text x="161.4" y="33.9">Alert3</text>
<text x="194.3" y="33.9">C22</text>
<text x="220.2" y="30.1">LR</text>
<text x="228.2" y="31" transform="rotate(-90 228.2 31)">VDD</text>
<text x="230.5" y="32.6">SCK</text>
<text x="231.6" y="30.1">WS</text>
<text x="231.8" y="35.2">SD</text>
<text x="242.1" y="33.9">R58</text>
<text x="247" y="35.2">51R</text>
<text x="17" y="40.2">GND</text>
<text x="80" y="39">C3</text>
<text x="80" y="41.5">100nF</text>
<text x="152.9" y="41.5">VSense</text>
<text x="161.4" y="36.4">Alert2</text>
<text x="161.4" y="39">Alert1</text>
<text x="194.3" y="36.4">100nF</text>
<text x="228.2" y="36.3" transform="rotate(-90 228.2 36.3)">GND</text>
<text x="245.1" y="41.5">100K</text>
<text x="245.1" y="39">R57</text>
<text x="16.7" y="45.3">SW_Push_Shielded</text>
<text x="23.4" y="42.8">SW6</text>
<text x="108.5" y="47.9">GND</text>
<text x="152.9" y="46.6">SC</text>
<text x="163.4" y="46.6">SDA</text>
<text x="163.4" y="44">SCL</text>
<text x="188.5" y="46.6">GND</text>
<text x="211.3" y="44">GND</text>
<text x="217.1" y="42.8">+3V3</text>
<text x="225.3" y="46.6">GND</text>
<text x="74.2" y="51.7">GND</text>
<text x="152.9" y="49.1">OC</text>
<text x="162" y="49.1">ADDR</text>
<text x="223.5" y="52.9">C24</text>
<text x="240.5" y="50.4">GND</text>
<text x="38.1" y="54.2">D28</text>
<text x="48.3" y="55.5">C4</text>
<text x="48.3" y="58">100nF</text>
<text x="160.9" y="54.1" transform="rotate(-90 160.9 54.1)">GND</text>
<text x="172" y="58">GND</text>
<text x="223.5" y="55.5">100nF</text>
<text x="236.1" y="56.7">+3V3</text>
<text x="30.7" y="63.6">ESD5Z3V3</text>
<text x="158" y="64.4">GND</text>
<text x="217.7" y="65.6">GND</text>
<text x="15.7" y="68.2">GND</text>
<text x="32.9" y="68.2">+3V3</text>
<text x="90.1" y="66.9">+3V3</text>
<text x="148.5" y="66.9">+3V3</text>
<text x="242.6" y="69.4">100nF</text>
<text x="242.6" y="66.9">C21</text>
<text x="38.1" y="77.1">R10</text>
<text x="95.3" y="75.8">R11</text>
<text x="153.7" y="75.8">R13</text>
<text x="206.9" y="74.5">+3V3</text>
<text x="219.2" y="74.5">+BATT</text>
<text x="15.4" y="82.1">SW_Push_Shielded</text>
<text x="22.1" y="79.6">SW3</text>
<text x="38.1" y="79.6">10K</text>
<text x="44.4" y="80.9">R9</text>
<text x="44.4" y="83.4">1K</text>
<text x="72.5" y="80.9">SW_Push_Shielded</text>
<text x="79.2" y="78.3">SW4</text>
<text x="95.3" y="78.3">10K</text>
<text x="100.9" y="79.6">R12</text>
<text x="101.5" y="82.1">1K</text>
<text x="131" y="80.9">SW_Push_Shielded</text>
<text x="137.7" y="78.3">SW5</text>
<text x="153.7" y="78.3">10K</text>
<text x="159.3" y="79.6">R14</text>
<text x="159.9" y="82.1">1K</text>
<text x="236.7" y="79.6">GND</text>
<text x="236.9" y="83.4">JP4</text>
<text x="207.5" y="87.2">SCL</text>
<text x="207.5" y="89.8">SDA</text>
<text x="215.5" y="88.2" transform="rotate(-90 215.5 88.2)">VDD</text>
<text x="218" y="88.9" transform="rotate(-90 218 88.9)">VBAT</text>
<text x="222.6" y="89.8">~{INTA}</text>
<text x="227" y="86">SolderJumper_2_Bridged</text>
<text x="38.1" y="94.8">ESD5Z3V3</text>
<text x="38.1" y="92.3">D17</text>
<text x="54.6" y="92.3">C9</text>
<text x="54.6" y="94.8">100nF</text>
<text x="95.3" y="93.6">ESD5Z3V3</text>
<text x="95.3" y="91">D18</text>
<text x="111.8" y="93.6">100nF</text>
<text x="111.8" y="91">C10</text>
<text x="153.7" y="93.6">ESD5Z3V3</text>
<text x="153.7" y="91">D19</text>
<text x="170.2" y="93.6">100nF</text>
<text x="170.2" y="91">C11</text>
<text x="191.8" y="94.8">Y1</text>
<text x="207.5" y="94.8">OSCI</text>
<text x="182.3" y="97.4">32.768K12.5PI/3215E</text>
<text x="207.5" y="97.4">OSCO</text>
<text x="218" y="98.6" transform="rotate(-90 218 98.6)">VSS</text>
<text x="243.3" y="96.1">+BATT</text>
<text x="22.1" y="106.3">GND</text>
<text x="79.2" y="105">GND</text>
<text x="137.7" y="105">GND</text>
<text x="219.3" y="102.5">U11</text>
<text x="219.3" y="105">PCF85263AT</text>
<text x="250.2" y="105.7">BT1</text>
<text x="55.8" y="108.8">+3V3</text>
<text x="215.1" y="110.1">GND</text>
<text x="250.2" y="108.2">BH-49A-5-T-BK</text>
<text x="115.5" y="116.4">+3V3</text>
<text x="130.7" y="116.4">+3V3</text>
<text x="144.7" y="116.4">+3V3</text>
<text x="244.3" y="119">GND</text>
<text x="60.6" y="124.1">U1</text>
<text x="46.2" y="131.7">EN</text>
<text x="60.6" y="126.6">ESP32-S3-WROOM-1-N8R2</text>
<text x="65.8" y="131.7">TXD0</text>
<text x="120.7" y="127.9">R42</text>
<text x="120.7" y="130.4">4K7</text>
<text x="135.9" y="127.9">R41</text>
<text x="135.9" y="130.4">4K7</text>
<text x="149.9" y="127.9">R48</text>
<text x="149.9" y="130.4">4K7</text>
<text x="214.5" y="130.4">+3V3</text>
<text x="46.2" y="136.8">IO0/B</text>
<text x="59.3" y="132.5" transform="rotate(-90 59.3 132.5)">3V3</text>
<text x="65.4" y="134.2">RXD0</text>
<text x="66.1" y="136.8">IO17</text>
<text x="239.9" y="132.9">+3V3</text>
<text x="46.2" y="139.3">IO1</text>
<text x="46.2" y="141.8">IO2</text>
<text x="62.8" y="141.8">USB_D-</text>
<text x="64.4" y="140.2" transform="rotate(-90 64.4 140.2)">UART1</text>
<text x="66.1" y="139.3">IO18</text>
<text x="220.5" y="143.1">SDA</text>
<text x="246.4" y="143.1">C8</text>
<text x="46.2" y="144.4">IO3/B</text>
<text x="46.2" y="146.9">IO4</text>
<text x="46.2" y="149.5">IO5</text>
<text x="62.8" y="144.4">USB_D+</text>
<text x="66.1" y="146.9">IO21</text>
<text x="66.1" y="149.5">IO35</text>
<text x="74.5" y="148.2">R60</text>
<text x="79.3" y="149.5">51R</text>
<text x="192" y="146.9">FM24CL16B-GTR</text>
<text x="204.3" y="144.4">U12</text>
<text x="218" y="149.4" transform="rotate(-90 218 149.4)">VSS</text>
<text x="218" y="144" transform="rotate(-90 218 144)">VDD</text>
<text x="220.6" y="145.6">SCL</text>
<text x="221.4" y="148.2">WP</text>
<text x="246.4" y="145.6">100nF</text>
<text x="46.2" y="152">IO6</text>
<text x="46.2" y="154.5">IO7</text>
<text x="66.1" y="152">IO36</text>
<text x="66.1" y="154.5">IO37</text>
<text x="74.5" y="153.3">R59</text>
<text x="79.3" y="154.5">51R</text>
<text x="120.3" y="153.3">B5819W</text>
<text x="122.2" y="150.7">D37</text>
<text x="229.1" y="155.8">GND</text>
<text x="240.5" y="155.8">GND</text>
<text x="46.2" y="157.1">IO8/SDA</text>
<text x="46.2" y="159.6">IO9/SCL</text>
<text x="66.1" y="157.1">IO38</text>
<text x="66.1" y="159.6">IO39</text>
<text x="215.1" y="160.9">GND</text>
<text x="46.2" y="162.2">IO10/CS</text>
<text x="46.2" y="164.7">IO11/SI</text>
<text x="46.2" y="167.2">IO12/CK</text>
<text x="66.1" y="162.2">IO40</text>
<text x="66.1" y="164.7">IO41</text>
<text x="66.1" y="167.2">IO42</text>
<text x="122.2" y="166">D38</text>
<text x="46.2" y="169.8">IO13/SO</text>
<text x="46.2" y="172.3">IO14</text>
<text x="63.5" y="169.8">B/IO45</text>
<text x="63.5" y="172.3">B/IO46</text>
<text x="120.3" y="168.5">B5819W</text>
<text x="46.2" y="174.9">IO15</text>
<text x="46.2" y="177.4">IO16</text>
<text x="59.3" y="178.6" transform="rotate(-90 59.3 178.6)">GND</text>
<text x="66.1" y="174.9">IO47</text>
<text x="66.1" y="177.4">IO48</text>
<text x="56.4" y="191.4">GND</text>
</g>
<g font-size="1.8" fill="#a90000">
<text x="22.2" y="21.3">1</text>
<text x="29.8" y="21.3">2</text>
<text x="159.8" y="22.3" transform="rotate(-90 159.8 22.3)">8</text>
<text x="26.4" y="25.5" transform="rotate(-90 26.4 25.5)">SH</text>
<text x="150.4" y="27.7">2</text>
<text x="217.7" y="29">2</text>
<text x="227.1" y="26.1" transform="rotate(-90 227.1 26.1)">5</text>
<text x="235.5" y="29">1</text>
<text x="150.4" y="32.8">4</text>
<text x="167.6" y="30.2">15</text>
<text x="167.6" y="32.8">14</text>
<text x="167.6" y="35.3">12</text>
<text x="235.5" y="31.5">4</text>
<text x="235.5" y="34">6</text>
<text x="150.4" y="40.4">6</text>
<text x="167.6" y="37.8">11</text>
<text x="227.1" y="38.8" transform="rotate(-90 227.1 38.8)">3</text>
<text x="150.4" y="45.5">7</text>
<text x="167.6" y="42.9">19</text>
<text x="167.6" y="45.5">20</text>
<text x="20.9" y="49.3">1</text>
<text x="25.1" y="53.4" transform="rotate(-90 25.1 53.4)">SH</text>
<text x="28.5" y="49.3">2</text>
<text x="150.4" y="48">9</text>
<text x="167.6" y="48">16</text>
<text x="159.8" y="56.6" transform="rotate(-90 159.8 56.6)">1</text>
<text x="214.4" y="83.3" transform="rotate(-90 214.4 83.3)">8</text>
<text x="216.9" y="83.3" transform="rotate(-90 216.9 83.3)">3</text>
<text x="19.6" y="86.1">1</text>
<text x="27.2" y="86.1">2</text>
<text x="76.8" y="84.8">1</text>
<text x="81" y="89" transform="rotate(-90 81 89)">SH</text>
<text x="84.4" y="84.8">2</text>
<text x="135.2" y="84.8">1</text>
<text x="139.4" y="89" transform="rotate(-90 139.4 89)">SH</text>
<text x="142.8" y="84.8">2</text>
<text x="205" y="86.1">6</text>
<text x="205" y="88.6">5</text>
<text x="227.9" y="88.6">7</text>
<text x="23.9" y="90.3" transform="rotate(-90 23.9 90.3)">SH</text>
<text x="205" y="93.7">1</text>
<text x="205" y="96.3">2</text>
<text x="216.9" y="101" transform="rotate(-90 216.9 101)">4</text>
<text x="43.7" y="130.6">3</text>
<text x="58.2" y="127.7" transform="rotate(-90 58.2 127.7)">2</text>
<text x="71.1" y="130.6">37</text>
<text x="43.1" y="135.6">27</text>
<text x="71.1" y="133.1">36</text>
<text x="71.1" y="135.6">10</text>
<text x="43.1" y="138.2">39</text>
<text x="43.1" y="140.7">38</text>
<text x="43.1" y="143.3">15</text>
<text x="71.1" y="138.2">11</text>
<text x="71.1" y="140.7">13</text>
<text x="71.1" y="143.3">14</text>
<text x="216.9" y="139.1" transform="rotate(-90 216.9 139.1)">8</text>
<text x="225.4" y="142">5</text>
<text x="43.7" y="145.8">4</text>
<text x="43.7" y="148.3">5</text>
<text x="71.1" y="145.8">23</text>
<text x="71.1" y="148.3">28</text>
<text x="225.4" y="144.5">6</text>
<text x="225.4" y="147.1">7</text>
<text x="43.1" y="156">12</text>
<text x="43.7" y="150.9">6</text>
<text x="43.7" y="153.4">7</text>
<text x="71.1" y="150.9">29</text>
<text x="71.1" y="153.4">30</text>
<text x="71.1" y="156">31</text>
<text x="216.9" y="151.8" transform="rotate(-90 216.9 151.8)">4</text>
<text x="43.1" y="158.5">17</text>
<text x="43.1" y="161">18</text>
<text x="71.1" y="158.5">32</text>
<text x="71.1" y="161">33</text>
<text x="43.1" y="163.6">19</text>
<text x="43.1" y="166.1">20</text>
<text x="71.1" y="163.6">34</text>
<text x="71.1" y="166.1">35</text>
<text x="43.1" y="168.7">21</text>
<text x="43.1" y="171.2">22</text>
<text x="43.7" y="173.7">8</text>
<text x="71.1" y="168.7">26</text>
<text x="71.1" y="171.2">16</text>
<text x="71.1" y="173.7">24</text>
<text x="43.7" y="176.3">9</text>
<text x="71.1" y="176.3">25</text>
<text x="58.2" y="181" transform="rotate(-90 58.2 181)">1</text>
</g>
<g font-size="1.8" fill="#0000c2">
<text x="40.1" y="194.9">N8R2</text>
<text x="40.1" y="197">so</text>
<text x="43.5" y="197">IO35-37</text>
<text x="46.3" y="194.9">module</text>
<text x="53" y="197">is</text>
<text x="54.4" y="194.9">does</text>
<text x="55.8" y="197">available</text>
<text x="60" y="194.9">not</text>
<text x="64.2" y="194.9">use</text>
<text x="65.6" y="197">for</text>
<text x="68.6" y="194.9">OctalPSRAM</text>
<text x="69.4" y="197">I2S</text>
</g>
</svg>
